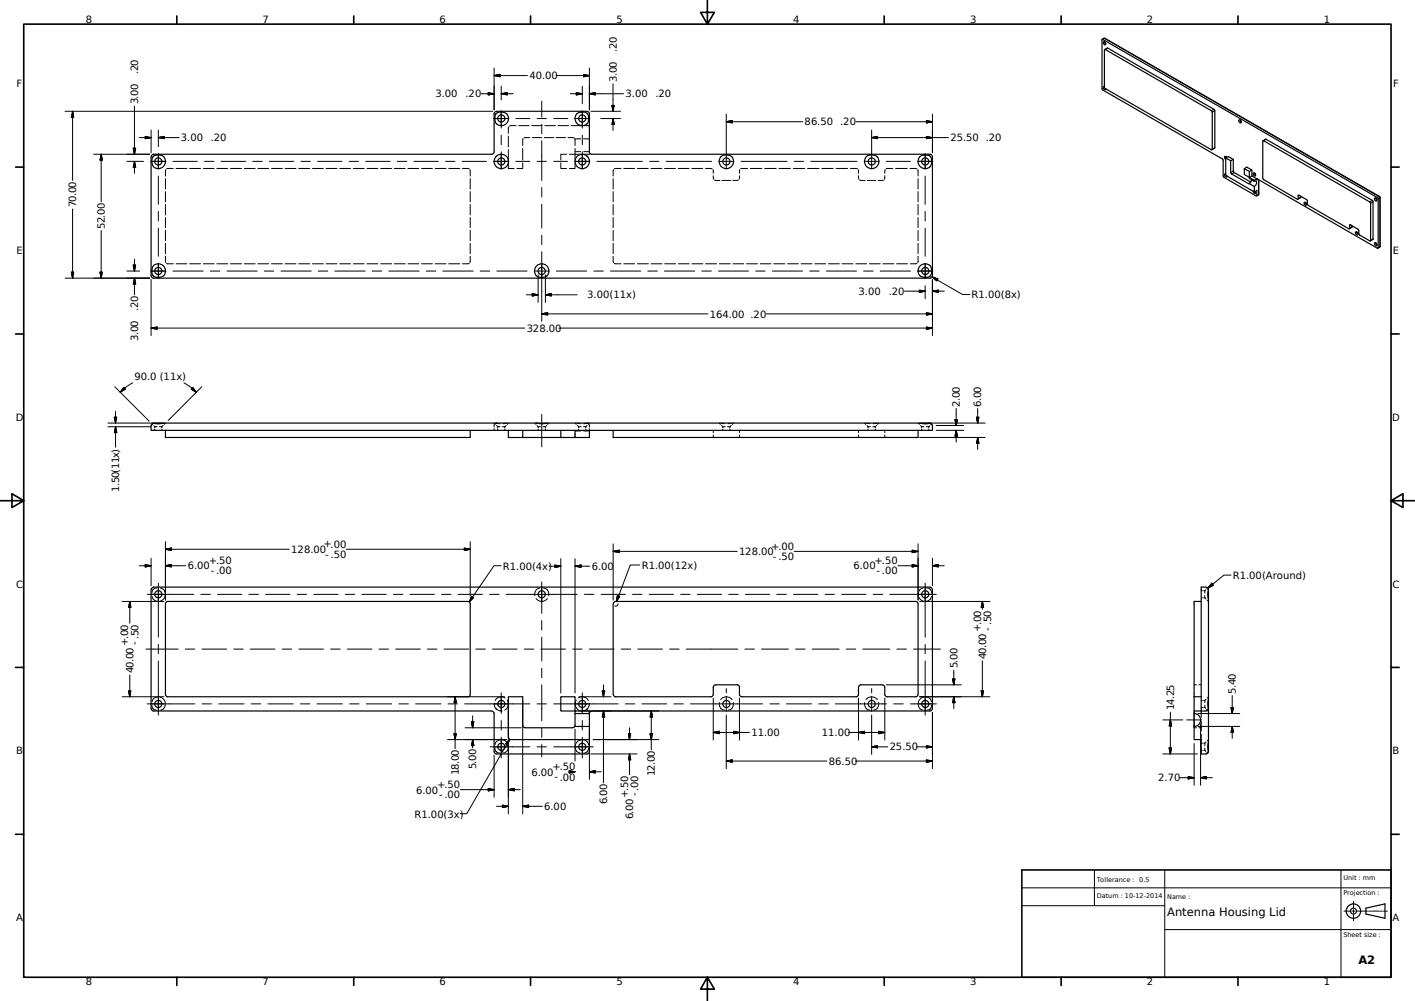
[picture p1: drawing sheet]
<svg xmlns="http://www.w3.org/2000/svg" width="594mm" height="420mm" viewBox="0 0 594 420" stroke-linecap="round" stroke-linejoin="round" font-family="sans-serif">
<g fill="none" stroke="#000" stroke-width=".5">
<path d="M462.7 16.8l.3-.3 115.4 66.5 .1 21.1-.3 .1-50.1-29-.4 .3v-.5M462.7 16.7l.1 20.9 50.6 29.2 .1 7 .4 .7M463.2 17.6l.4-.1 .5 .5v.8l-.7-.3zM463.4 16.1l-.7 .4M463.5 16.1h.5l115.3 66.5 .1 20.8M463.7 17.6l.5 .9M463.8 17.6l.4 .7M463.7 36.4l-.3-.1a.73 .73 0 0 0-.1 .9 .73 .73 0 0 0 .9 .3l-.1-.2M463.7 20.9l.4-.1 44.5 25.7 .4 .6-.1 15.7h-.3l-44.6-25.6-.3-.6zM463.8 20.8l1.3-.6 44.7 25.8 .2 16-1.2 .8M208.4 46.8l-.7 .3-.3 .7v15.9M208.5 46.7h37.9"/>
<path d="M212.7 47.7a2.96 2.96 0 0 1-.5 4.5 2.96 2.96 0 0 1-4.3-1.2 3.6 3.6 0 0 1 .6-3.5 3.9 3.9 0 0 1 4.2 .2M242.2 47.7a3 3 0 0 1 4.9 1 2.95 2.95 0 0 1-3.4 3.9 2.95 2.95 0 0 1-1.5-4.9zM246.5 46.8l.7 .3 .2 .6v16.1l.3 .7 .8 .2h141.9l.7 .3 .3 .7M520.1 50.4a.72 .72 0 0 1 .9 .3 .72 .72 0 0 1-.2 .9l-.5-.3zM520.6 50.3l.6 .9M520.8 50.5l.4 .5M530.3 59.1l1.3-.6 44.5 25.6 .4 .7M63.4 65.8v49.9M68.7 65.8a2.98 2.98 0 0 1 0 4 2.98 2.98 0 0 1-4 .4 2.98 2.98 0 0 1-.7-4 3.2 3.2 0 0 1 4.7-.4M207.5 63.8l-.3 .7-.8 .2h-141.9l-.7 .3-.3 .7M302.7 65.8a3.7 3.7 0 0 1 4.5 0M302.7 65.8a3 3 0 0 0 .2 4.1 3 3 0 0 0 4.2 0 3 3 0 0 0 .1-4.1"/>
<path d="M363.7 65.8a3.6 3.6 0 0 1 4.5 0M363.7 65.8a3 3 0 0 0 .2 4.1 3 3 0 0 0 4.2 0 3 3 0 0 0 .1-4.1M386.2 65.8a2.98 2.98 0 0 0 0 4 2.98 2.98 0 0 0 4 .4 2.98 2.98 0 0 0 .7-4 3.2 3.2 0 0 0-4.7-.4M391.5 65.8v49.9M513.9 74.5l13.4 7.7 .4-.2M514.6 66.3l1.1-.6 2.1 1.2 .2 5.4 7.1 4.1M514.6 65.7l.1 .5M514.6 73l-.3-.1a.76 .76 0 0 0-.1 1 .76 .76 0 0 0 .9 .3l-.1-.3M514.7 65.8l.2 .3M515 73.8l11.6 6.8v-2.3M515 66.1l-.5-.5-.4 .2 .5 1.1M516.7 67.5l-2.1-1.2v7l.4 .5"/>
<path d="M517.1 73l7.4 4.1M517.8 66.9l-1.1 .6v4.9l.4 .6M522.4 70.8l2.1 1.2 1.1-.6M524.4 77.1l2.2 1.2M524.5 72v2.5l2.1 1.2M524.5 74.5l-2.1-1.3v-2.4l1-.7 2.2 1.3v2.4l2.1 1.2-1.1 .7v.4M525.5 75.4l-.2 .8-.9 .9M525.6 73.8l-1.1 .7v.4l2.1 1.2M526.2 72.6a.72 .72 0 0 1 .8 .4 .72 .72 0 0 1-.2 .9l-.6-.7zM526.6 72.6l.6 .9M526.6 76.1l.3-.1a1.23 1.23 0 0 1 .7 1.2 1.23 1.23 0 0 1-1 1.1M526.8 72.7l.3 .6"/>
<path d="M527.7 79.9v2.1M527.7 79.9l-1.1 .7M528.5 75.5v5.8l-.2 .5M530.5 75.4l14.1 8.2h.4v-1.4l.3-.2 3.4 1.9 .2 1.7 .4 .6 16.9 9.8h.4v-1.6l.3-.1 3.4 2.1 .2 1.9 .3 .4 4.3 2.4 .3-.2M530.5 75.4l-.3-.6 .2-15.8 44.7 25.8M526.1 80.2l.7 1.1 .4-.3-.2-.6M526.8 80.5l.4 .4M526.9 80.4l.2 .3M528.3 81.8l-.8 .4M546 83l-1.1 .6M546.1 82.3l-.1 .7M547.6 84.9a.73 .73 0 0 1 .8 .4 .73 .73 0 0 1-.2 .9l-.5-.4z"/>
<path d="M548 84.9l.6 .9M548.2 85l.1 .3M548.2 85.3l.3 .4M567.6 95.4l-1.1 .7M567.6 94.8v.6M569.1 97.4a.75 .75 0 0 1 .9 .3 .75 .75 0 0 1-.2 1l-.7-.7zM569.6 97.3l.5 1M569.7 97.5l.4 .6M575 84.8l.4 .6M575.4 85.4v15.5M576.4 84.8v15.7M577.1 83.2a.74 .74 0 0 1 .8 .3 .74 .74 0 0 1-.2 .9l-.5-.3z"/>
<path d="M577.5 83.1l.6 1M577.7 83.2l.4 .7M63.5 115.8l.3 .7 .7 .3h326l.6-.3 .3-.7M64.5 115.9a3.2 3.2 0 0 0 5-1.9 2.96 2.96 0 0 0-3.6-3.2 2.96 2.96 0 0 0-1.9 4.4l.5 .7M225.2 115.7a3.1 3.1 0 0 0 5.2-1.7 3 3 0 0 0-3.9-3.1 3 3 0 0 0-1.3 4.9M390.5 115.9a3.2 3.2 0 0 1-5.1-1.9 2.96 2.96 0 0 1 3.7-3.2 2.96 2.96 0 0 1 1.8 4.4l-.4 .7M576.4 100.5l-1.1 .6M577.1 102a.74 .74 0 0 1 .8 .3 .74 .74 0 0 1-.2 .9l-.5-.3zM577.5 101.9l.6 1M577.7 102l.4 .7M579.2 103.8l-.7 .4M579.4 103.3l-.2 .4"/>
<path d="M63.4 178.6v2h328.1v-2M64.3 177.7l-.6 .3-.2 .6M68.7 177.6l-2.1 .3-2.3-.2h326.4M225.2 177.6l2.2 .3 2.3-.3M386.2 177.6l2.1 .3 2.3-.2M390.6 177.7l.6 .3 .2 .6M69.5 180.6v3h.9M197.4 180.6v3h-127M213.4 180.6v3M219.4 183.6h16M219.5 180.6v3h-6.1M235.4 180.6v3h6v-3"/>
<path d="M247.5 180.6v3h-6.1M257.4 180.6v3h128v-3M63.4 247.4v50.1M63.5 247.5l.3-.7 .7-.4 325.9 .1 .7 .3 .3 .7M196.4 252.5l.7 .2 .3 .8v38l-.3 .7-.7 .3M196.5 252.5h-126l-.8 .2-.2 .7v38l.6 1 126.4 .1M258.4 252.5h126.4l.6 1v38.4l-.9 .6h-12.1M258.5 252.5l-.7 .2-.3 .7-.1 38 .4 .8 .7 .3M391.5 247.4v50.1M504.3 252.5h-3v45.9M507.3 247.3l-.6-.8-2.4-.1v53M507.3 247.2l-.3 2.4 .4 2.1"/>
<path d="M507.3 247.2v68.4l-.3-2.3 .4-2.1M63.5 297.4l.3 .7 .7 .3h141.9M206.5 298.5l.7 .3 .3 .7M207.4 299.4v16M235.4 292.5h6v5.9h-6zM241.4 299.5h6.1v5.4h-6.1zM248.5 298.5l-.8 .3-.3 .7 .1-1.1h-6.1v1.1M258.4 292.5h40M298.5 292.5l.9-.6 .1-3.9 1-.6 9.3 .1 .7 1v3.4l1 .6h47.9l1-.6 .1-3.5 .6-.9 9.3-.1 .9 .6 .2 3.9 1 .6M391.4 297.4l-.3 .7-.7 .3h-141.9M501.3 299.5v10.9h3v6.1l2.4-.1 .6-.7M501.3 292.5h3"/>
<path d="M501.4 299.5a2.71 2.71 0 0 1 2.7 2.7 2.71 2.71 0 0 1-2.7 2.7M507.3 297.6l-.4 .6-.6 .2h-5v1.1M507.4 293.2l-.4 2.1 .3 2.4M507.4 297.5l-.1 .2M207.4 315.5l.3 .7 .7 .3h38l.8-.3 .3-.7M219.4 304.5l.1-12h-6.1v17M219.4 304.4l.3 .7 .8 .3M241.3 304.9l-.9 .5-19.9 .1M247.4 310.4v5M247.5 304.9v5.5h-33.1l-.6-.3-.3-.7M429 365.2h155v45h-155zM573.5 381.2l8-1.8v6l-8-1.8z"/>
<circle cx="210.5" cy="49.7" r="1.5"/>
<circle cx="244.4" cy="49.7" r="1.5"/>
<circle cx="66.5" cy="67.8" r="1.49"/>
<circle cx="210.5" cy="67.8" r="1.5"/>
<circle cx="210.5" cy="67.8" r="3"/>
<circle cx="244.4" cy="67.8" r="1.49"/>
<circle cx="244.4" cy="67.8" r="3"/>
<circle cx="305" cy="67.8" r="1.5"/>
<circle cx="366" cy="67.8" r="1.5"/>
<circle cx="388.5" cy="67.8" r="1.5"/>
<circle cx="66.5" cy="113.7" r="1.5"/>
<circle cx="227.4" cy="113.7" r="1.5"/>
<circle cx="388.5" cy="113.7" r="1.5"/>
<circle cx="66.5" cy="249.4" r="1.5"/>
<circle cx="227.4" cy="249.4" r="1.5"/>
<circle cx="388.5" cy="249.4" r="1.5"/>
<circle cx="66.5" cy="295.5" r="1.49"/>
<circle cx="210.5" cy="295.5" r="1.5"/>
<circle cx="244.4" cy="295.5" r="1.49"/>
<circle cx="305" cy="295.5" r="1.5"/>
<circle cx="366" cy="295.5" r="1.5"/>
<circle cx="388.5" cy="295.5" r="1.5"/>
<circle cx="210.5" cy="313.4" r="1.5"/>
<circle cx="244.4" cy="313.4" r="1.49"/>
<circle cx="568.2" cy="382.4" r="1.24"/>
<circle cx="568.2" cy="382.4" r="3"/>
</g>
<g fill="none" stroke="#000" stroke-width=".42">
<path d="M463.4 16.1h.3M463.7 16.1h.2M463.7 16.1l115.2 66.4M463.7 16.1l-.7 .5M202 39.3h5.4M205 38.9l2.5 .4-2.5 .6zM207.4 31.7l2.5-.5v1zM207.4 28.6v17.5M207.5 39.3l-2.5 .6M209.9 31.2l-2.5 .5h14M210.4 39.3l2.6-.4v1zM210.4 36.2v5.7"/>
<path d="M213 38.9l-2.6 .4h5M233.5 31.7h13.9l-2.4 .5M239.5 39.3h5l-2.6 .6M241.9 38.9l2.6 .4-2.6 .6zM244.5 36.2v7.3M245 31.2l2.5 .5-2.5 .5zM247.4 39.3l2.5-.4v1zM247.4 28.6v17.5M249.9 38.9l-2.5 .4h14.4M257.4 35.2v11.5l-.5-2.5M465.1 20.2l-1.1 .6M27.3 46.7h179.6"/>
<path d="M30.5 46.7l.4 2.6h-.9zM30.9 49.3l-.4-2.6v29M56.5 44.5v20.2l-.6-2.5M58.5 57.8h4.9l-2.4 .4M61 57.2l2.4 .6-2.4 .4zM63.4 54.6v9.5M66.5 57.8l2.5-.6v1zM66.5 54.6v7M69 57.2l-2.5 .6h8.7M207.3 49.8h6.3zM210.4 52.9v-6.3v7.2M210.4 56.7v4"/>
<path d="M213.4 57.1v4.6M213.6 53.3l-.2 2.7M216.6 49.8h5.8M216.7 52.7l-2.8 .2M217.7 52.7h4.4M219.6 58.2l-.2 2.9M222.4 57.8l-2.4 .1M223.3 52.7h4.3M223.5 57.8h3.9M225.5 49.8h3.9M227.4 42.5v6.6M227.4 52.1v4"/>
<path d="M227.4 59.1v16.6M228.5 57.8h4M228.7 52.7h4.5M232.5 49.8h5.9M233.4 57.8h4M234.3 52.7h4.3M238.4 57.8l2.6 .1M239.8 52.7h4.4M241.3 58.2l.1 2.9M241.3 49.8h6.3M241.4 58.3h2.4M244.5 52.9v-6.3v7.2"/>
<path d="M244.5 56.7v4M245 58.3h2.4M245.2 52.7h2.2M248 46.7h12.5M252.2 49.8h8.3M256.9 44.2h1l-.5 2.5zM257.4 49.8l.5 2.4h-1zM257.9 52.2l-.5-2.4v4.9M304.9 51.1l2.6-.5v1zM304.9 47.9v23M307.5 50.6l-2.6 .5h32.1M359.3 51.1h32.2l-2.6 .5"/>
<path d="M366 57.8l2.4-.6v1zM366 54.6v16.3M368.4 57.2l-2.4 .6h32.2M388.9 57.2l2.6 .6-2.6 .4zM388.9 50.6l2.6 .5-2.6 .5zM391.5 47.9v16.2M391.5 57.8l-2.6 .4M509.7 45.9l-1.1 .6M510 46.5l-1 .6M531.6 58.5l-1.1 .6M39.3 64.7h23.6M42.5 64.7l.4 2.5h-.9z"/>
<path d="M42.9 67.2l-.4-2.5v20.1M53.3 67.7h7M55.9 62.2h1.1l-.5 2.6zM56.5 67.7l.5 2.5h-1.1zM57 70.2l-.5-2.5v5M63.3 67.7h6.3zM66.5 64.5v6.4zM66.5 73.9v11.9M69.5 71.7v2.2M69.5 75v4.4M69.6 71.2l-.1 .5M72.6 67.7h10.3"/>
<path d="M72.8 70.7l-2.8 .2M73.9 70.7h4.6M79.6 70.7h4.6M85.3 70.7h4.6M85.8 67.7h4.1M91 70.7h4.6M92.8 67.7h10.3M96.8 70.7h4.6M102.6 70.7h4.5M106.1 67.7h4M108.3 70.7h4.5M113.1 67.7h10.2"/>
<path d="M114 70.7h4.5M119.7 70.7h4.6M125.4 70.7h4.6M126.4 67.7h3.9M131.2 70.7h4.6M133.3 67.7h10.3M136.9 70.7h4.6M142.6 70.7h4.6M146.5 67.7h4.1M148.3 70.7h4.6M153.5 67.7h10.3M154 70.7h4.6"/>
<path d="M159.8 70.7h4.6M165.5 70.7h4.6M166.8 67.7h4M171.2 70.7h4.6M173.8 67.7h10.2M177 70.7h4.5M182.7 70.7h4.6M187.1 67.7h3.9M188.4 70.7h4.6M194 67.7h10.3M194.2 70.7l2.8 .2M197.3 71.2l.1 .5"/>
<path d="M197.4 71.7v2.2M197.4 75v4.4M207.3 67.7h6.3zM210.4 63.7v7.2v-6.4M213.4 68.5v2.2h2.4M213.4 62.8v4.5M216.5 67.7h5.9M219.4 62.3v4.9M219.5 68.4v2.3h-2.5M225.5 67.7h3.9M227.4 78.7v4M232.5 67.7h5.7"/>
<path d="M235.4 68.4v2.3h2.5M237.9 64.7h-2.5v2.5M241.3 67.7h6.3zM241.4 63.7h2.4M241.4 62.3v2.5h-2.3M241.4 68.4v2.3h-2.3M243.8 64.7h-2.4v2.5M244.5 63.7v7.2v-6.4M245 63.7h2.4v.4M247.4 64.4v.3h-2.4M250.6 67.7h19.1M257.4 71.7v2.2"/>
<path d="M257.4 75v4.4M257.6 71.2l-.2 .5M260.7 70.7l-2.8 .2M261.9 70.7h4.5M267.6 70.7h4.6M272.7 67.7h4M273.3 70.7h4.6M279 70.7h4.6M279.7 67.7h19.1M284.7 70.7h4.6M290.4 70.7h4.6M296.2 70.7l2.8 .2"/>
<path d="M299.3 71.2l.2 .5M299.5 71.7v1M299.5 73.8l.1 1.4M300 75.6l2.3 .1M301.7 67.7h6.4M303.1 75.7h3.7M309.9 75.6l-2.2 .1M310.5 71.7v1M310.5 73.8l-.2 1.4M310.6 71.2l-.1 .5M311.1 67.7h19.4M311.5 70.7h2.4"/>
<path d="M311.5 70.7l-.6 .2M315 70.7h4.8M321 70.7h4.9M327 70.7h4.8M333.1 70.7h4.8M333.4 67.7h4M339 70.7h4.9M340.4 67.7h19.4M345 70.7h4.8M351 70.7h4.9M357.1 70.7l2.9 .2M360.3 71.2l.1 .5"/>
<path d="M360.4 71.7v1M360.4 73.8l.2 1.4M360.9 75.6l2.4 .1M362.8 67.7h6.3M364.2 75.7h3.5M371 75.6l-2.3 .1M371.5 71.7v1M371.5 73.8l-.2 1.4M371.6 71.2l-.1 .5M372.1 67.7h10.2M374.8 70.7l-2.8 .2M376 70.7h4.9"/>
<path d="M382.1 70.7l2.8 .2M385.2 67.7h6.4zM385.3 71.2l.1 .5M385.4 71.7v2.2M385.4 75v4.4M388.4 64.5v6.4zM388.4 73.9v11.9M510 62l-1 .6M517.8 71.8l-1.1 .6M518.2 72.4l-1.1 .6M525 76.6l-.9 .5M528.1 75.2l-.4 .3"/>
<path d="M528.4 75.5v6.1M30.5 87.7v29.1l-.5-2.6M42.5 96.8v20l-.5-2.6M66.5 88.8v3.9M66.5 95.7v11.8M69.5 80.4v4.4M69.5 85.8v4.4M69.5 91.3v4.3M69.5 96.7v4.4M197.4 80.4v4.4M197.4 85.8v4.4M197.4 91.3v4.3"/>
<path d="M197.4 96.7v4.4M227.4 85.7v10M227.4 98.7v4M257.4 80.4v4.4M257.4 85.8v4.4M257.4 91.3v4.3M257.4 96.7v4.4M385.4 80.4v4.4M385.4 85.8v4.4M385.4 91.3v4.3M385.4 96.7v4.4M388.4 88.8v3.9"/>
<path d="M388.4 95.7v11.8M528.4 81.6l-.1 .2M528.4 81.6l-.7 .4M528.5 81.4l-.1 .2M545.3 82l-.3 .2M546.1 82.8l-1.1 .6M566.9 94.4l-.3 .2M567.6 95.2l-1 .6M576.1 84.1l-1.1 .7M576.5 84.8l-1.1 .6M578.9 82.5l.4 .6M578.9 82.5l-.7 .4"/>
<path d="M579.2 82.5h-.3M579.3 83.1v20.4l-.7 .4M579.3 83.1l-.7 .5M579.4 82.9l-.1 .2M27.3 116.8h35.6M30 114.2h.9l-.4 2.6zM42 114.2h.9l-.4 2.6zM53.3 113.8h5.4M55.9 111.2h1.1l-.5 2.6zM56.5 108.8v5l-.6-2.6M56.5 116.8l.5 2.4h-1.1zM57 119.2l-.5-2.4v7"/>
<path d="M63.3 113.8h6.3zM63.4 117.3v23.6M66.5 110.6v6.3zM69.5 102.2v4.3M69.5 107.5l.1 2.7M70 110.6l2.8 .1M72.6 113.8h12.7M73.9 110.7h4.6M79.6 110.7h4.6M85.3 110.7h4.6M88.3 113.8h4M91 110.7h4.6"/>
<path d="M95.3 113.8h12.6M96.8 110.7h4.6M102.6 110.7h4.5M108.3 110.7h4.5M111 113.8h3.9M114 110.7h4.5M118 113.8h12.6M119.7 110.7h4.6M125.4 110.7h4.6M131.2 110.7h4.6M133.6 113.8h4M136.9 110.7h4.6"/>
<path d="M140.6 113.8h12.7M142.6 110.7h4.6M148.3 110.7h4.6M154 110.7h4.6M156.3 113.8h4M159.8 110.7h4.6M163.3 113.8h12.7M165.5 110.7h4.6M171.2 110.7h4.6M177 110.7h4.5M178.9 113.8h4M182.7 110.7h4.6"/>
<path d="M185.9 113.8h12.7M188.4 110.7h4.6M197 110.6l-2.8 .1M197.4 102.2v4.3M197.4 107.5l-.1 2.7M201.6 113.8h4M208.6 113.8h12.7M224.3 113.8h6.3M225.9 115.3v11.6M227.4 110.6v6.3M227.4 105.7v29.2M229 115.3v11.6"/>
<path d="M233.6 113.8h12.7M249.3 113.8h4M256.3 113.8h12.7M257.4 102.2v4.3M257.4 107.5l.2 2.7M257.9 110.6l2.8 .1M261.9 110.7h4.5M267.6 110.7h4.6M272 113.8h4M273.4 110.7h4.5M278.9 113.8h12.7M279.1 110.7h4.5"/>
<path d="M284.8 110.7h4.6M290.5 110.7h4.6M294.6 113.8h4M296.2 110.7h4.7M301.6 113.8h12.7M302 110.7h4.6M307.7 110.7h4.6M313.4 110.7h4.6M317.3 113.8h3.9M319.1 110.7h4.6M324.3 113.8h12.6M324.9 110.7h4.6"/>
<path d="M330.6 110.7h4.6M336.3 110.7h4.6M340 113.8h3.9M342.1 110.7h4.5M347 113.8h12.6M347.8 110.7h4.6M353.5 110.7h4.6M359.3 110.7h4.6M362.6 113.8h4M365 110.7h4.6M369.6 113.8h12.7M370.7 110.7h4.6"/>
<path d="M376.4 110.7h4.6M384.9 110.6l-2.8 .1M385.2 113.8h6.4zM385.4 102.2v4.3M385.4 107.5l-.1 2.7M388.4 110.6v6.3zM388.4 119.9v5.5M391.4 116.2l2.4 .9-.5 .8zM391.5 117.5v23.4M393.8 117.1l-2.4-.9 12.7 7.4h3.1M576.5 100.3l-1.1 .6M579.3 103.5l-.1 .3"/>
<path d="M579.4 103.4l-.1 .2M63.4 137.7l2.6-.4v.9zM66 137.3l-2.6 .4h156.9M221 123.7h4.9l-2.4 .6M223.5 123.2l2.4 .5-2.4 .6zM227.4 131.7l2.5-.5v1.1zM229 123.7l2.5-.5v1.1zM229.9 131.2l-2.5 .5h69.8M231.5 123.2l-2.5 .5h13.3M234.6 137.7h156.9l-2.6 .5M321.7 131.7h69.8l-2.6 .6M379.7 122.2h8.7l-2.5 .5"/>
<path d="M385.9 121.8l2.5 .4-2.5 .5zM388.9 137.3l2.6 .4-2.6 .5zM388.9 131.2l2.6 .5-2.6 .6zM391.5 122.2l2.5-.4v.9zM394 121.8l-2.5 .4h4.9M45.3 177.6h22.6M45.3 179.1h18.1M48 175.1h1l-.5 2.5zM48.2 162.3l14.4 14.5M48.5 179.1l.5 2.5h-1zM48.5 172.6v5l-.5-2.5M52 162.6l.6 .7-2.1 1.3z"/>
<path d="M52 162.6l-1.5 2 1.8-1.6M55.7 160.7l-3.4 2.2M63.8 177.9l.3 .4M64.6 178.7l.4 .4M66 179.1h-1v.5M66.9 179.1h1v.5M68.5 178.6l-.6 .5M69.5 177.6l-.5 .5M77.2 160.7l3.4 2.2M80.6 163l1.8 1.6-2.1-1.3M80.9 162.6l1.5 2-2.1-1.3zM84.7 162.3l-14.1 14.2"/>
<path d="M207.4 179.9v.7M207.4 177.6l.6 .5M207.6 178.2l-.2 1.1M208.2 177.7l1.7 .2M208.3 177.6h.1M208.3 177.6h.2M208.4 177.6l-.5 .2M208.5 178.6l.5 .5M209.9 179.1h-.9v.5M210.9 179.1h1.1v.5M212.5 178.6l-.5 .5M212.7 177.6l-1.4 .3"/>
<path d="M213.4 177.6l-.4 .5M224.5 177.6l.5 .5M225.4 178.6l.5 .5M226.9 179.1h-1v.5M227.4 173.9v13.7M228 179.1h1v.5M229.4 178.6l-.4 .5M230.4 177.6l-.5 .5M241.4 177.6l.5 .5M242.2 177.6l1.4 .3M242.4 178.6l.6 .5M244 179.1h-1.1v.5"/>
<path d="M245 179.1h.9v.5M246.4 177.6h.1M246.4 178.6l-.5 .5M246.5 177.6h.1M246.5 177.6l.5 .2M246.6 177.7l-1.6 .2M246.6 177.6h.1M247.3 178.2l.1 1.1M247.4 179.9v.7M247.5 177.6l-.5 .5M301.9 177.6l.6 .5M302.7 177.6l1.5 .3"/>
<path d="M303 178.6l.5 .5M304.5 179.1h-1v.5M305.4 179.1h1v.5M307 178.6l-.6 .5M307.2 177.6l-1.5 .3M308 177.6l-.5 .5M363 177.6l.5 .5M363.7 177.6l1.5 .3M364 178.6l.4 .5M365.4 179.1h-1v.5M366.5 179.1h1v.5M368 178.6l-.5 .5"/>
<path d="M368.2 177.6l-1.5 .3M368.9 177.6l-.5 .5M385.4 177.6l.6 .5M386.5 178.6l.5 .5M387 177.6h26.6M387.9 179.1h-.9v.5M388.9 179.1h1v.5M390.3 178.7l-.4 .4M391.2 177.9l-.4 .4M393.1 178.6h11.5M400.9 176.1h1.1l-.6 2.5zM401.4 171.4v7.2l-.5-2.5"/>
<path d="M409.9 175.1h1.1l-.5 2.5zM410.5 171.5v6.1l-.6-2.5M49 181.6l-.5-2.5v8.6M65 180.1v.5M67.9 180.1v.5M209 180.1v.5M212 180.1v.5M225.9 180.1v.5M229 180.1v.5M241.4 183.1v.5M241.4 182.1v.5M241.4 180.9h2.4"/>
<path d="M242.9 180.1v.5M245 180.9h2.4M245.9 180.1v.5M299.5 180.6v1M299.5 182.6v1M303.5 180.1v.5M306.4 180.1v.5M310.5 180.6v1M310.5 182.6v1M360.4 180.6v1M360.4 182.6v1M364.4 180.1v.5"/>
<path d="M367.5 180.1v.5M371.5 180.6v1M371.5 182.6v1M386.1 183.6h27.5M387 180.1v.5M389.9 180.1v.5M393.1 180.6h11.5M401.4 180.6l.6 2.5h-1.1zM402 183.1l-.6-2.5v5M410.5 183.6l.5 2.5h-1.1zM411 186.1l-.5-2.5v5M58.5 237.5h4.9l-2.4 .5"/>
<path d="M61 237l2.4 .5-2.4 .5zM63.4 234.3v11.6M69.5 230.5l2.5-.5v1.1zM69.5 237.5l2.5-.5v1zM69.5 227.4v21.9M69.5 230.5h52M72 230l-2.5 .6M72 237l-2.5 .5h8.5M145.4 230.5h52l-2.5 .6M194.9 230l2.5 .5-2.5 .6zM197.4 227.4v21.9M210.4 237.5h-3l-10.4 15.2 1-2.4"/>
<path d="M230.4 237.7h5l-2.4 .5M233 237.2l2.5 .5-2.5 .5zM235.4 234.5v14.8M241.4 237.7l2.6-.5v1zM241.4 234.5v14.8M244 237.2l-2.6 .5h6.2M257.4 231.4l2.6-.5v1.1zM257.4 228.3v21M260 230.9l-2.6 .5h52.1M268.6 237.2h-4l-5.8 15.3 .4-2.5M333.4 231.4h52l-2.4 .6M376.9 237.5h8.5l-2.4 .5"/>
<path d="M383 237l2.4 .5-2.4 .5zM383 230.9l2.4 .5-2.4 .6zM385.4 228.3v21M391.5 237.5l2.5-.5v1zM391.5 234.3v11.6M394 237l-2.5 .5h4.9M51.3 252.5h15.1M54.5 252.5l.4 2.4h-.9zM54.9 254.9l-.4-2.4v9.1M61.8 249.5h19.5M63.3 249.5h6.3M63.9 250.4a2.2 2.2 0 0 0 2.2 2"/>
<path d="M65.8 246.8l-1.5 .6-.5 1.4M66.5 246.3v6.3M66.5 244.8v22.6M66.5 252.5h2.3M67.4 246.9a2.23 2.23 0 0 1 2 2.2M69.4 250a2.85 2.85 0 0 1-2.4 2.4M69.5 249.5v2.4M84.3 249.5h4M91.3 249.5h10.2M104.5 249.5h4M111.5 249.5h10.2M124.8 249.5h3.9"/>
<path d="M131.8 249.5h10.2M145 249.5h4M151.9 249.5h10.3M165.2 249.5h4M172.1 249.5h10.3M185.4 249.5h3.9M192.3 249.5h10.3M197.4 249.5v.7M198 250.3l.8 .6-1.8 1.8zM205.5 249.5h4M212.5 249.5h29.9M225.1 251.2a2.9 2.9 0 0 0 4.7 0"/>
<path d="M226.6 246.9a2.4 2.4 0 0 0-2.1 3.2M227.4 246.3v6.3M227.4 244.3v13.2M228.2 246.9a2.4 2.4 0 0 1 2.2 3.2M235.4 249.5v22.8M241.4 249.5v22.8M245.4 249.5h4M252.3 249.5h10.3M257.4 249.5v2.4M259.2 250l1 .4-1.4 2.1zM259.5 253.5a1 1 0 0 1-1.4 .9M265.5 249.5h4.1"/>
<path d="M272.5 249.5h10.3M285.8 249.5h4M292.7 249.5h10.3M305.9 249.5h4M312.9 249.5h10.3M326.1 249.5h4M333.1 249.5h10.2M346.4 249.5h3.9M353.4 249.5h10.2M366.6 249.5h4M373.6 249.5h19.5M385.2 249.5h6.4"/>
<path d="M385.4 249.5v2.4M385.5 250a3 3 0 0 0 2.4 2.4M386.1 252.5h2.3M387.6 246.9a2.24 2.24 0 0 0-2.1 2.2M388.4 246.3v6.3M388.4 244.8v22.6M388.6 252.5h27M389.1 246.8l1.4 .5M390.6 247.4l.5 1.4M391 250.4a2.2 2.2 0 0 1-2.2 2M412.4 252.5l.6 2.4h-1.1zM413 254.9l-.6-2.4v3.3"/>
<path d="M504.3 247.9h.5M504.3 250.9h.5M505.3 247.9h.5M505.3 250.9h.5M505.8 247.9v1.1M505.8 250v.9M505.8 250.9l.6 .5M506.2 247.6l-.4 .3M506.8 251.9l.6 .6M507 246.7l-.3 .4M508.8 244.8l.6 .9-2.3 1.1zM508.8 244.8l-1.7 2"/>
<path d="M516.8 241.4h-3l-6.7 5.4M61.3 272.5h13.5M66.5 270.5v3.9M66.5 277.5v22.6M77.8 272.5h4M84.8 272.5h10.3M98.1 272.5h4M105.1 272.5h10.3M118.5 272.5h3.9M125.5 272.5h10.3M138.8 272.5h4M145.8 272.5h10.3"/>
<path d="M159.1 272.5h4M166.1 272.5h10.4M179.4 272.5h4.1M186.4 272.5h10.4M199.8 272.5h4M206.7 272.5h10.4M220.1 272.5h4M227.1 272.5h10.3M227.4 260.4v4.1M227.4 267.4v10.1M235.4 272.6v18.3M240.5 272.5h3.9"/>
<path d="M241.4 272.6v18.3M247.4 272.5h10.4M260.8 272.5h4M267.8 272.5h10.3M281.1 272.5h4M288.1 272.5h21.6M312.7 272.5h4M319.7 272.5h11.3M334 272.5h4M341 272.5h11.3M355.3 272.5h4M362.3 272.5h11.3"/>
<path d="M376.6 272.5h3.9M383.5 272.5h11.3M388.4 270.5v3.9M388.4 277.5v22.6M412.4 277.4v15.1M51.3 292.5h15.1M54 290h.9l-.4 2.5zM54.5 283.3v9.2l-.5-2.5M61.8 295.4h20M63.3 295.4h6.3M63.8 296a1.91 1.91 0 0 0 2 2.1M66.1 292.5a2.19 2.19 0 0 0-2.2 2.1"/>
<path d="M66.5 292.3v6.3M66.5 292.5h2.3M67 292.5a2.94 2.94 0 0 1 2.4 2.4M69.4 295.8a2.19 2.19 0 0 1-2 2.3M84.8 295.4h4M91.8 295.4h10.7M105.5 295.4h4M112.5 295.4h10.6M126.1 295.4h4M133.1 295.4h10.7M146.8 295.4h3.9M153.8 295.4h10.7"/>
<path d="M167.4 295.4h4M174.4 295.4h10.7M187.9 292.5h22.5M188.1 295.4h4M191.1 292.5l.5 2.4h-1zM191.6 294.9l-.5-2.4v21.7M195.1 295.4h27.3M207.3 295.4h6.3M207.5 295.2a2.91 2.91 0 0 0 3.3 3.2M210.4 292.3v6.3M210.4 290.8v8.6M210.6 292.5h1.2"/>
<path d="M212.1 293a2.82 2.82 0 0 0-4.2 1.1M213 293.8a3 3 0 0 1-1.1 4.3M213.4 294v1.4M213.4 295.6v14.6M219.4 294v1.4M219.4 295.6v17.8M225.5 295.4h3.9M227.4 280.4v4.1M227.4 287.4v15.2M232.5 295.4h27M241.3 295.4h6.3M241.9 293.8a3 3 0 0 0 1.1 4.3"/>
<path d="M242.8 293a2.82 2.82 0 0 1 4.2 1.1M243.1 292.5h1.2M243.1 298.4h1.2M244.5 292.3v6.3M244.5 290.8v8.6M244.5 292.5h12M244.5 298.4h32.1M247.4 295.2l.1 .3a3.1 3.1 0 0 1-3.3 2.9M252.8 290h1.1l-.5 2.5zM253.4 287.4v5.1l-.6-2.5M253.4 298.4l.5 2.6h-1.1zM262.5 295.4h4"/>
<path d="M269.5 295.4h10.4M273.4 298.4l.5 2.6h-1zM282.9 295.4h4M289.9 295.4h30.3M299.5 293v2.4M299.5 295.6v15M302.1 294.9a2.34 2.34 0 0 0 2.1 3.2M302.6 293.7a2.98 2.98 0 0 1 4.7 0M304.9 292.3v6.3M304.9 289v1.8M307.9 294.9a2.33 2.33 0 0 1-2.1 3.2M310.5 293v2.4"/>
<path d="M310.5 295.6v15M323.2 295.4h3.9M330.2 295.4h10.5M343.7 295.4h4M350.7 295.4h21.5M360.4 293v2.4M360.4 295.6v15M363 294.9a2.4 2.4 0 0 0 2.2 3.2M363.6 293.7a2.92 2.92 0 0 1 4.7 0M366 292.3v6.3M366 289v1.8M368.9 294.9a2.4 2.4 0 0 1-2.1 3.2"/>
<path d="M371.5 293v2.4M371.5 295.6v15M372 287.4h16.4M375.2 295.4h4M382.2 295.4h10.9M385.2 295.4h6.4M385.5 295.8a2.19 2.19 0 0 0 2.1 2.3M386.1 292.5h2.3M387.9 292.5a3 3 0 0 0-2.4 2.4M388.4 292.3v6.3M388.6 287.4h15M388.6 292.5h27"/>
<path d="M388.8 292.5a2.19 2.19 0 0 1 2.2 2.1M391.1 296a1.91 1.91 0 0 1-2 2.1M391.5 299.1v23.5M399.9 285h1l-.5 2.5zM400.4 292.5l.5 2.4h-1zM400.4 281.3v6.1l-.5-2.4M400.9 294.9l-.5-2.4v5M411.9 290h1.1l-.6 2.5zM411.9 290l.5 2.5M491.4 298.9v17.6M501.3 299v6.4M501.3 287.4h1"/>
<path d="M502.9 299.5h17.6M503.4 287.4h.9M504.3 299.4v1.7M504.3 294h.5M504.3 297h.5M505.3 294h.5M505.3 297h.5M505.8 294v.9M505.8 295.9v1.1M505.8 297l.4 .4M506.4 293.5l-.6 .5M506.7 297.7l.7 .7"/>
<path d="M507.4 292.5l-.6 .5M516.8 297h1l-.5 2.5zM516.8 297l.5 2.5M517.3 292v7.5M187.9 310.4h22.5M190.6 308h1l-.5 2.4zM190.6 308l.5 2.4M195.3 305.5h15.1M197.9 302.9h1.1l-.6 2.6zM198.4 310.4l.6 2.6h-1.1zM198.4 300.5v5l-.5-2.6M199 313l-.6-2.6v3.5"/>
<path d="M205.8 313.5h16.6M207.3 313.5h6.3M207.4 317v17.6M207.8 314l.5 1.5M208.4 315.6h.1M208.5 315.6l1.4 .5M210.1 310.5a2.33 2.33 0 0 0-2.3 2.1M210.4 310.3v6.4M210.4 302.4v4M210.4 309.4v8.7M210.6 305.5h8.2M210.6 310.4h2.1"/>
<path d="M211 310.6a2.66 2.66 0 0 1 2.4 2.3M213.1 312.7l.8-2.4-17.9 31.3h-2.8M213.4 312.8v.6M213.4 313.5v28.1M213.4 313.8a2.29 2.29 0 0 1-2.1 2.2M213.9 310.3l-.8 2.4-.8-.5zM219.4 313.5v28.1M225.5 313.5h3.9M227.4 305.5v4M227.4 312.5v5.1M232.5 313.5h16.6M241.3 313.5h6.3"/>
<path d="M241.4 306v7.4M241.4 313.5v5.9M241.5 313.8a2.17 2.17 0 0 0 2.1 2.2M243.9 310.6a2.68 2.68 0 0 0-2.3 2.3M244.5 310.3v6.4M244.5 302.4v4M244.5 309.4v8.7M244.8 310.5a2.3 2.3 0 0 1 2.3 2.1M246.5 315.6l-1.5 .5M247.1 314l-.5 1.5M247.4 306.5v6.9M247.4 313.5v13.6"/>
<path d="M248 316.5h19.5M249 310.4h27.6M253.9 301l-.5-2.6v30.2M263.8 308h1l-.5 2.4zM264.3 316.5l.5 2.4h-1zM264.3 305.5v4.9l-.5-2.4M264.8 318.9l-.5-2.4v8.7M272.9 308h1l-.5 2.4zM272.9 308l.5 2.4M273.9 301l-.5-2.6v16.3M299.5 307.4l2.4-.5v1.1zM301.9 306.9l-2.4 .5h15.1"/>
<path d="M304.9 319.4l2.6-.5v1.1zM304.9 300.1v22.5M304.9 319.4h42.2M307.5 318.9l-2.6 .6M308 306.9l2.5 .5-2.5 .6zM310.5 307.4l-2.5 .6M356.2 307.4h15.3l-2.6 .6M359.1 319.4h32.4l-2.6 .6M360.4 307.4l2.6-.5v1.1zM363 306.9l-2.6 .6M366 313.5l2.4-.5v.9zM366 300.1v16.6"/>
<path d="M368.4 313l-2.4 .5h6.7M368.9 306.9l2.6 .5-2.6 .6zM384.7 313.5h6.8l-2.6 .4M388.9 318.9l2.6 .5-2.6 .6zM388.9 313l2.6 .5-2.6 .4zM488.2 316.5h14.5M488.2 302.2h8.4M490.9 313.9h1l-.5 2.6zM490.9 313.9l.5 2.6M491.4 302.2l.5 2.5h-1zM491.4 302.2l.5 2.5M498.2 302.2h6.3"/>
<path d="M501.3 305.5h1M501.3 312.1v17.5M502.9 304.9h17.6M503.4 305.5h.9M504.1 303.8v25.8M504.3 302.8v2M504.3 305.1v1.7M504.3 308.1v1.7M504.3 310.1v.3M504.3 312h.5M504.3 314.9h.5M505.3 312h.5"/>
<path d="M505.3 314.9h.5M505.8 312v1M505.8 313.9v1M505.8 314.9l.4 .5M506.4 311.4l-.6 .6M506.7 315.8l.3 .4M507.4 310.4l-.6 .5M517.3 304.9l.5 2.5h-1zM517.8 307.4l-.5-2.5v5M193.3 331.4h14.1M205 330.9l2.5 .5-2.5 .6zM207.5 331.4l-2.5 .6"/>
<path d="M208.5 338.4h4.9l-2.5 .6M210.9 337.9l2.5 .5-2.5 .6zM213.4 331.4l2.6-.5v1.1zM216 330.9l-2.6 .5h5M219.4 338.4l2.5-.5v1.1zM221.9 337.9l-2.5 .5h8.3M239 323.4l2.4 .6-2.4 .5zM239 323.9h2.4l-2.4 .6M247.4 324l2.5-.6v1.1zM247.4 323.9h5.1M249.9 323.4l-2.5 .6M495.2 326.4h6.1"/>
<path d="M498.8 325.9l2.5 .5-2.5 .5zM501.3 326.4l-2.5 .5M504.1 326.4l2.4-.5v1zM506.5 325.9l-2.4 .5h4.9M429 372.7h155M459.5 365.2v15M489 365.2v45M563 365.2v45M568.3 378.4v2.7M584 365.2h-155v45M429 380.2h60M489 390.2h95"/>
<path d="M564.3 382.4h2.6M567.6 382.4h1.3M568.3 381.7v1.4M568.3 383.8v2.6M569.6 382.4h2.7M572.5 382.4h1.7M574.6 382.4h.8M575.8 382.4h3.4M579.6 382.4h.8M580.8 382.4h1.7"/>
</g>
<g fill="none" stroke="#000" stroke-width=".69">
<path d="M10 10.1h574v400.1h-574zM74.2 6.7v3.4M148.5 6.7v3.4M222.7 6.7v3.4M297 .2v9.9l-2.9-4.9h5.8l-2.9 4.9M371.2 6.7v3.4M445.5 6.7v3.4M519.7 6.7v3.4M6.5 70.1h3.5M584 70.1h3.4M6.5 140.2h3.5M584 140.2h3.4"/>
<path d="M0 210.2h10l-5-3v5.8l5-2.8M584 210.2l5 2.8v-5.8l-5 3h10M6.5 280.1h3.5M584 280.1h3.4M6.5 350.2h3.5M584 350.2h3.4M74.2 410.2v3.4M148.5 410.2v3.4M222.7 410.2v3.4M297 410.2l2.9 5h-5.8l2.9-5v10M371.2 410.2v3.4M445.5 410.2v3.4"/>
<path d="M519.7 410.2v3.4"/>
</g>
<g fill="#000">
<path d="M205 38.9l2.5 .4-2.5 .6zM207.4 31.7l2.5-.5v1zM210.4 39.3l2.6-.4v1zM241.9 38.9l2.6 .4-2.6 .6zM245 31.2l2.5 .5-2.5 .5zM247.4 39.3l2.5-.4v1zM30.5 46.7l.4 2.6h-.9zM61 57.2l2.4 .6-2.4 .4zM66.5 57.8l2.5-.6v1zM256.9 44.2h1l-.5 2.5zM257.4 49.8l.5 2.4h-1zM304.9 51.1l2.6-.5v1z"/>
<path d="M366 57.8l2.4-.6v1zM388.9 57.2l2.6 .6-2.6 .4zM388.9 50.6l2.6 .5-2.6 .5zM42.5 64.7l.4 2.5h-.9zM55.9 62.2h1.1l-.5 2.6zM56.5 67.7l.5 2.5h-1.1zM30 114.2h.9l-.4 2.6zM42 114.2h.9l-.4 2.6zM55.9 111.2h1.1l-.5 2.6zM56.5 116.8l.5 2.4h-1.1zM391.4 116.2l2.4 .9-.5 .8zM63.4 137.7l2.6-.4v.9z"/>
<path d="M223.5 123.2l2.4 .5-2.4 .6zM227.4 131.7l2.5-.5v1.1zM229 123.7l2.5-.5v1.1zM385.9 121.8l2.5 .4-2.5 .5zM388.9 137.3l2.6 .4-2.6 .5zM388.9 131.2l2.6 .5-2.6 .6zM391.5 122.2l2.5-.4v.9zM48 175.1h1l-.5 2.5zM52 162.6l.6 .7-2.1 1.3zM80.9 162.6l1.5 2-2.1-1.3zM400.9 176.1h1.1l-.6 2.5zM409.9 175.1h1.1l-.5 2.5z"/>
<path d="M48.5 179.1l.5 2.5h-1zM401.4 180.6l.6 2.5h-1.1zM410.5 183.6l.5 2.5h-1.1zM61 237l2.4 .5-2.4 .5zM69.5 230.5l2.5-.5v1.1zM69.5 237.5l2.5-.5v1zM194.9 230l2.5 .5-2.5 .6zM233 237.2l2.5 .5-2.5 .5zM241.4 237.7l2.6-.5v1zM257.4 231.4l2.6-.5v1.1zM383 237l2.4 .5-2.4 .5zM383 230.9l2.4 .5-2.4 .6z"/>
<path d="M391.5 237.5l2.5-.5v1zM54.5 252.5l.4 2.4h-.9zM198 250.3l.8 .6-1.8 1.8zM259.2 250l1 .4-1.4 2.1zM412.4 252.5l.6 2.4h-1.1zM508.8 244.8l.6 .9-2.3 1.1zM54 290h.9l-.4 2.5zM191.1 292.5l.5 2.4h-1zM252.8 290h1.1l-.5 2.5zM399.9 285h1l-.5 2.5zM400.4 292.5l.5 2.4h-1zM411.9 290h1.1l-.6 2.5z"/>
<path d="M516.8 297h1l-.5 2.5zM190.6 308h1l-.5 2.4zM197.9 302.9h1.1l-.6 2.6zM198.4 310.4l.6 2.6h-1.1zM213.9 310.3l-.8 2.4-.8-.5zM253.4 298.4l.5 2.6h-1.1zM263.8 308h1l-.5 2.4zM264.3 316.5l.5 2.4h-1zM272.9 308h1l-.5 2.4zM273.4 298.4l.5 2.6h-1zM299.5 307.4l2.4-.5v1.1zM304.9 319.4l2.6-.5v1.1z"/>
<path d="M308 306.9l2.5 .5-2.5 .6zM360.4 307.4l2.6-.5v1.1zM366 313.5l2.4-.5v.9zM368.9 306.9l2.6 .5-2.6 .6zM388.9 318.9l2.6 .5-2.6 .6zM388.9 313l2.6 .5-2.6 .4zM490.9 313.9h1l-.5 2.6zM491.4 302.2l.5 2.5h-1zM517.3 304.9l.5 2.5h-1zM205 330.9l2.5 .5-2.5 .6zM210.9 337.9l2.5 .5-2.5 .6zM213.4 331.4l2.6-.5v1.1z"/>
<path d="M219.4 338.4l2.5-.5v1.1zM239 323.4l2.4 .6-2.4 .5zM247.4 324l2.5-.6v1.1zM498.8 325.9l2.5 .5-2.5 .5zM504.1 326.4l2.4-.5v1z"/>
</g>
<g font-size="4.8">
<text x="490" y="384.5">Antenna Housing Lid</text>
<text x="570.3" y="404.5">A2</text>
</g>
<g font-size="4.2">
<text x="36" y="9.8">8</text>
<text x="110.2" y="9.8">7</text>
<text x="184.5" y="9.8">6</text>
<text x="258.8" y="9.8">5</text>
<text x="333" y="9.8">4</text>
<text x="407.2" y="9.8">3</text>
<text x="481.5" y="9.8">2</text>
<text x="555.8" y="9.8">1</text>
<text x="258.9" y="21.8" transform="rotate(-90 258.9 21.8)">.20</text>
<text x="58" y="31.2" transform="rotate(-90 58 31.2)">.20</text>
<text x="222.2" y="33.3">40.00</text>
<text x="258.9" y="34.3" transform="rotate(-90 258.9 34.3)">3.00</text>
<text x="7" y="36.7">F</text>
<text x="182.8" y="40.9">3.00</text>
<text x="195.4" y="40.9">.20</text>
<text x="262.6" y="40.9">3.00</text>
<text x="275.2" y="40.9">.20</text>
<text x="584.8" y="36.7">F</text>
<text x="58" y="43.8" transform="rotate(-90 58 43.8)">3.00</text>
<text x="337.8" y="52.6">86.50</text>
<text x="352.7" y="52.6">.20</text>
<text x="75.9" y="59.3">3.00</text>
<text x="88.5" y="59.3">.20</text>
<text x="399" y="59.3">25.50 .20</text>
<text x="32" y="87" transform="rotate(-90 32 87)">70.00</text>
<text x="44" y="95.9" transform="rotate(-90 44 95.9)">52.00</text>
<text x="6.9" y="106.6">E</text>
<text x="584.8" y="106.6">E</text>
<text x="246.6" y="125.2">3.00(11x)</text>
<text x="360.5" y="123.7">3.00</text>
<text x="373.1" y="123.7">.20</text>
<text x="407.9" y="125.3">R1.00(8x)</text>
<text x="58" y="130.5" transform="rotate(-90 58 130.5)">.20</text>
<text x="298" y="133.3">164.00 .20</text>
<text x="58" y="143.1" transform="rotate(-90 58 143.1)">3.00</text>
<text x="221.1" y="139.2">328.00</text>
<text x="56.4" y="159.6">90.0 (11x)</text>
<text x="403" y="170.7" transform="rotate(-90 403 170.7)">2.00</text>
<text x="412" y="170.7" transform="rotate(-90 412 170.7)">6.00</text>
<text x="6.7" y="176.7">D</text>
<text x="584.5" y="176.7">D</text>
<text x="50.1" y="206.5" transform="rotate(-90 50.1 206.5)">1.50(11x)</text>
<text x="122.3" y="232.1">128.00</text>
<text x="135.7" y="229.7">+.00</text>
<text x="310.3" y="233">128.00</text>
<text x="323.7" y="230.7">+.00</text>
<text x="78.8" y="239">6.00</text>
<text x="87.7" y="236.6">+.50</text>
<text x="136.5" y="234">- .50</text>
<text x="211.1" y="239.1">R1.00(4x)</text>
<text x="248.4" y="239.2">6.00</text>
<text x="269.4" y="238.8">R1.00(12x)</text>
<text x="324.5" y="234.9">- .50</text>
<text x="358.3" y="239">6.00</text>
<text x="367.2" y="236.6">+.50</text>
<text x="88.5" y="240.9">- .00</text>
<text x="368" y="240.9">- .00</text>
<text x="517.6" y="243">R1.00(Around)</text>
<text x="6.8" y="246.7">C</text>
<text x="584.6" y="246.7">C</text>
<text x="411.7" y="265.5" transform="rotate(-90 411.7 265.5)">+.00</text>
<text x="415.9" y="264.7" transform="rotate(-90 415.9 264.7)">- .50</text>
<text x="53.7" y="271.3" transform="rotate(-90 53.7 271.3)">+.00</text>
<text x="57.9" y="270.5" transform="rotate(-90 57.9 270.5)">- .50</text>
<text x="402" y="280.5" transform="rotate(-90 402 280.5)">5.00</text>
<text x="414" y="276.7" transform="rotate(-90 414 276.7)">40.00</text>
<text x="56" y="282.5" transform="rotate(-90 56 282.5)">40.00</text>
<text x="518.9" y="291.2" transform="rotate(-90 518.9 291.2)">5.40</text>
<text x="492.9" y="298.1" transform="rotate(-90 492.9 298.1)">14.25</text>
<text x="315.5" y="309">11.00</text>
<text x="345" y="309">11.00</text>
<text x="6.8" y="316.7">B</text>
<text x="373.5" y="315">25.50</text>
<text x="584.7" y="316.7">B</text>
<text x="199.9" y="322.8" transform="rotate(-90 199.9 322.8)">5.00</text>
<text x="232" y="323.2">+.50</text>
<text x="348" y="321">86.50</text>
<text x="192.6" y="325.4" transform="rotate(-90 192.6 325.4)">18.00</text>
<text x="223.1" y="325.5">6.00</text>
<text x="232.7" y="327.5">- .00</text>
<text x="275" y="325.9" transform="rotate(-90 275 325.9)">12.00</text>
<text x="486.3" y="328">2.70</text>
<text x="174.7" y="333.1">6.00</text>
<text x="183.6" y="330.7">+.50</text>
<text x="184.3" y="334.9">- .00</text>
<text x="263.5" y="334.9" transform="rotate(-90 263.5 334.9)">+.50</text>
<text x="267.8" y="334.1" transform="rotate(-90 267.8 334.1)">- .00</text>
<text x="228.5" y="340">6.00</text>
<text x="254.9" y="337.5" transform="rotate(-90 254.9 337.5)">6.00</text>
<text x="174.1" y="343.2">R1.00(3x)</text>
<text x="265.9" y="343.8" transform="rotate(-90 265.9 343.8)">6.00</text>
<text x="6.8" y="386.7">A</text>
<text x="584.6" y="386.7">A</text>
<text x="36" y="413.6">8</text>
<text x="110.2" y="413.6">7</text>
<text x="184.5" y="413.6">6</text>
<text x="258.8" y="413.6">5</text>
<text x="333" y="413.6">4</text>
<text x="407.2" y="413.6">3</text>
<text x="481.5" y="413.6">2</text>
<text x="555.8" y="413.6">1</text>
</g>
<g font-size="2.7">
<text x="460.5" y="370.1">Tollerance :</text>
<text x="478.3" y="370.1">0.5</text>
<text x="564" y="369.6">Unit : mm</text>
<text x="460.5" y="377.1">Datum : 10-12-2014</text>
<text x="490" y="377.2">Name :</text>
<text x="564" y="375.6">Projection :</text>
<text x="564" y="393.2">Sheet size :</text>
</g>
</svg>
